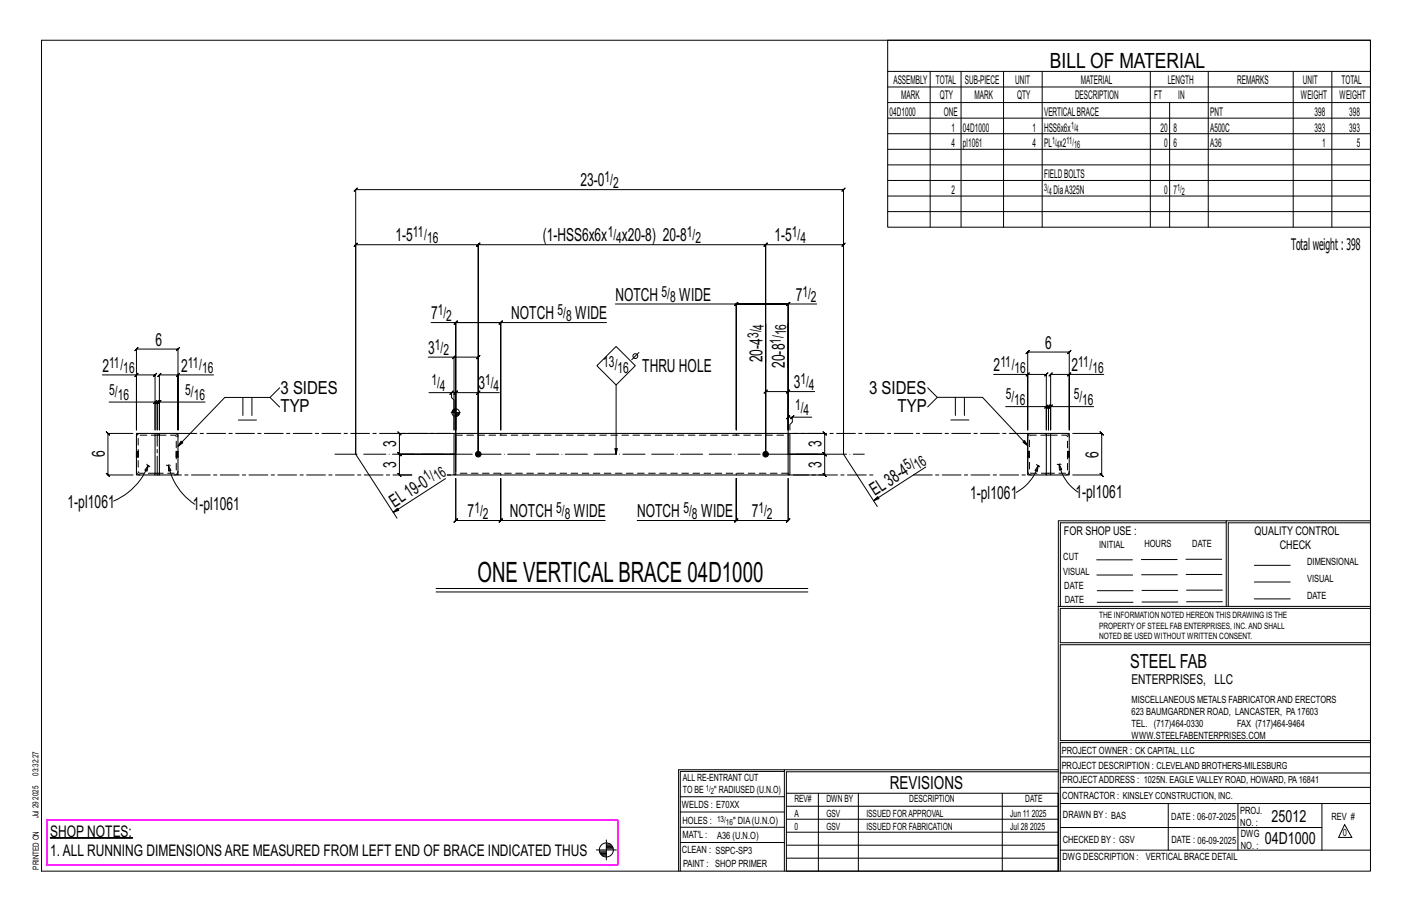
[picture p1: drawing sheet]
<svg xmlns="http://www.w3.org/2000/svg" width="432mm" height="279mm" viewBox="0 0 432 279" stroke-linecap="round" stroke-linejoin="round" font-family="sans-serif">
<g fill="#000" stroke="#000" stroke-width=".31">
<path d="M15.4 256.1h25.2v.1h-25.2z"/>
<circle cx="146.3" cy="138.8" r=".86"/>
<circle cx="234.1" cy="138.8" r=".86"/>
</g>
<g fill="none" stroke="#000" stroke-width=".31">
<path d="M12.7 12.3h406.4v254h-406.4zM271.5 12.3h147.6v57.2h-147.6zM271.5 21.8h147.6M271.5 26.6h147.6M271.5 31.4h147.6M271.5 36.1h147.6M284.5 21.8v47.7M293.9 21.8v47.7M306.9 21.8v47.7M318.7 21.8v47.7M351.8 21.8v47.7M357.7 31.4v38.1"/>
<path d="M369.5 21.8v47.7M395.5 21.8v47.7M407.3 21.8v47.7M271.5 40.9h147.6M271.5 45.6h147.6M271.5 50.4h147.6M271.5 55.2h147.6M271.5 59.9h147.6M271.5 64.7h147.6M131.8 98.6h7.6v32.8v-32.8M138.9 99.1l1-1zM139.9 98.1l-1 1z"/>
<path d="M152.6 99.1l1-1zM153.1 98.6h-13.7h13.7l-.5 .5 1-1-.5 .5v32.8v-32.8h32.4M188.2 92.9h36.9v38.5v-38.5l-.5 .5 1-1-.5 .5h15.9h-15.9M225.6 92.4l-1 1zM241 92.9l.5-.5-1 1zM241 92.9v38.5v-38.5h8.7M241.5 92.4l-1 1zM31.3 114.6h10.4v16.8v-24.7l-.5 .5 1-1-.5 .5h12.7l-.5 .5 1-1-.5 .5v24.7v-16.8h10.9M41.7 114.6l-.5 .5 1-1zM41.7 114.6h5.7l-.5 .5 1-1-.5 .5v16.8v-8.5h-14M54.4 114.6l.5-.5-1 1zM54.4 114.6h-5.7l.5-.5-1 1 .5-.5v16.8v-8.5h14"/>
<path d="M85.5 118.6l-2.9 2.9h-13.9l-14.3 14.9 1-1.5 .5 .5-1.5 1M131 109.2h7.8v22.2v-9.1l-.7-.8v-1.5h-6.9M138.3 109.7l1-1zM138.8 109.2h7.5l-.5 .5 1-1-.5 .5v29.6v-18.8h6.4M188.4 105.9l5.9 5.9-5.9 5.9-5.9-5.9zM188.4 117.7v21.1l-.4-1.7h.8l-.4 1.7M195.4 107.8l-2.2 2.2M234.1 110.8v-11.8v39.8v-19.1l-.5 .5 1-1-.5 .5h6.9M241 119.7l.5-.5-1 1zM241 112.5v-13.5v32.4v-3.9l-.5 .5 1-1-.5 .5h1.3M249.1 119.7h-8.1v19.1M283.7 118.5l2.9 3h13.9l13.8 14.7-1.5-1 .6-.5 .9 1.5"/>
<path d="M303.9 114.5h10.4v16.9v-23.8l-.5 .5 1-1-.5 .5h12.7l-.5 .5 1-1-.5 .5v23.8v-16.9h10.5M313.8 115l1-1zM314.3 114.5h5.7l-.5 .5 1-1-.5 .5v16.9v-7.1h-12.5M327 114.5l.5-.5-1 1zM327 114.5h-5.7l.5-.5-1 1 .5-.5v16.9v-7.1h13.1M40.7 132.5h-7.7l-.5-.5 1 1-.5-.5v12.7l-.5-.5 1 1-.5-.5h7.7M46.9 123.4l1-1zM47.4 122.9h.7l-.5 .5 1-1-.5 .5v8.5v-8.5l-.5 .5 1-1-.5 .5h.6M48.2 123.4l1-1zM72.9 128.4h5.5M74.3 121.5v5.5M77 121.5v5.5"/>
<path d="M82.6 121.5l2.9 2.9M108.8 138.8v-80.8l-.5 .5 1-1-.5 .5h149.2l-.5 .5 1-1-.5 .5v80.8M108.8 138.8v-64l-.5 .5 1-1-.5 .5h37.5l-.5 .5 1-1-.5 .5v64v-64l-.5 .5 1-1-.5 .5h87.8l-.5 .5 1-1-.5 .5v64v-64l-.5 .5 1-1-.5 .5h23.9l-.5 .5 1-1-.5 .5v64M108.8 138.8l12.6 19.6M137.6 120.5l1-1zM137.8 132.5h-15.7l-.5-.5 1 1-.5-.5v6.3l-.5-.5 1 1-.5-.5h17.3h-17.3l-.5-.5 1 1-.5-.5v6.4l-.5-.5 1 1-.5-.5h3.8M138 126.1h2.8M138.1 120h1.3l-.5 .5 1-1-.5 .5v11.4M138.3 125.7v.4M138.5 125.3v.8M138.7 125.2v.9M139 125.1v1"/>
<path d="M139.2 125v1.1M139.4 124.7v13.1M139.6 126.1v1.2M139.8 126.1v1.1M140 126.1v1M140.2 126.1v.8M140.4 126.1v.5M146.3 120l.5-.5-1 1zM146.3 120h-6.9l.5-.5-1 1 .5-.5v18.8M242.3 127.5l.5-.5-1 1zM242.6 132.5h9.6l-.5-.5 1 1-.5-.5v6.3l-.5-.5 1 1-.5-.5h-11.2h11.2l-.5-.5 1 1-.5-.5v6.4l-.5-.5 1 1-.5-.5h-9.6M248.3 127.5h-6v1.5l-.8 .8v1.6"/>
<path d="M258 138.8l10.3 16M286.6 121.5l-2.9 2.9M290.8 128.4h5.5M292.2 121.5v5.5M294.9 121.5v5.5M319.5 124.8l1-1zM320 124.3h.6l-.5 .5 1-1-.5 .5v7.1v-7.1l-.5 .5 1-1-.5 .5h.7M320.8 124.8l1-1zM328 132.5h8.9l-.5-.5 1 1-.5-.5v12.7l-.5-.5 1 1-.5-.5h-8.9M44.9 141.9l.4 .4M45.3 142.3l-.3 1.7-.7-.3zM45.3 142.3a19.8 19.8 0 0 1-10.5 10.9"/>
<path d="M45.3 142.3l.5 .4M50.9 142.2h.6M51.5 142.2l.8 1.6-.7 .2zM51.5 142.2a18.8 18.8 0 0 0 8.1 12M51.5 142.2l.6 .1M136.2 146.3l-15.9 10.3 1.2-1.2 .4 .6-1.6 .6M136.8 145.2h1M152.6 159.6l1-1zM153.1 159.1h-13.7l.5-.5-1 1 .5-.5v-12.8v12.8l-.5 .5 1-1-.5 .5h13.7l-.5 .5 1-1-.5 .5v-12.8v12.8h32M194.9 159.1h30.2v-12.8v12.8l-.5 .5 1-1-.5 .5h15.9l-.5 .5 1-1-.5 .5v-12.8v12.8l.5-.5-1 1 .5-.5h-15.9M225.1 159.1l.5-.5-1 1zM283.1 142.8l-16 10.3 1.3-1.3 .4 .6-1.7 .7"/>
<path d="M317 142l.5 .3M317.5 142.3l-.3 1.8-.7-.3zM317.5 142.3a13.8 13.8 0 0 1-6.7 8.2M317.5 142.3l.4 .4M323.3 141.9h.6M323.9 141.9l.8 1.6-.7 .2zM323.9 141.9a13.5 13.5 0 0 0 5.8 8.6M323.9 141.9l.6 .1M375 159.8h-50.7v25.6M375 159.2h-51.3l-.1 107.1M419.1 159.2h-44.1v26.2M419.1 159.8h-43.5v25.6"/>
<path d="M133.4 179.9h113.6M335.4 171.1h10.9M335.4 175.8h11M349 171h11M349.1 175.7h11M362.7 171h10.9M362.7 175.6h11M383.6 172.8h11M383.6 177.9h11M133.4 181h113.6M323.7 185.4h95.4M335.5 184.1h11"/>
<path d="M335.5 180.6h11M349.2 184h11M349.2 180.5h11M362.9 180.4h10.9M362.9 184h10.9M383.6 183.1h11M419.1 186h-94.9v10.5h94.9M419.1 197.1h-94.9v29.3h94.9v.6h-94.9v39.3M239.9 235.8h-31.9v30.5M239.9 235.3h-32.4v31M323.6 235.3h-83.7v31M323.6 235.9h-83.1v6.6"/>
<path d="M324.2 236.3h94.9M324.2 231.4h94.9M182.4 259.8h6.1M185.4 256.8v6.1M185.4 258.7h1.9M185.4 258.4h1.6M185.4 259.5h2.1M185.4 259.1h2M185.4 258h1.2M208 252.9h31.9M208 257.5h31.9M208 243.6h31.9"/>
<path d="M208 248.2h31.9M240.5 242.5h83.1v23.8h-83.1zM240.5 258.4h83.1M240.5 254.4h83.1M240.5 250.4h83.1M240.5 246.5h83.1M250.3 242.5v23.8M262.5 242.5v23.8M306.5 242.5v23.8M324.2 253h80.1M324.2 245.6h94.9M324.2 259.9h94.9"/>
<path d="M324.2 240.7h94.9M357.3 245.6v14.3M378.6 245.6v14.3M404.3 245.6v14.3M411.2 252.1l2.2 3.9h-4zM183.3 260.2h2.1M183.4 260.5h2M183.5 260.9h1.9M183.8 261.3h1.6M184.3 261.6h1.1M240.5 262.3h83.1"/>
<circle cx="194.3" cy="108.9" r=".74"/>
<circle cx="139.4" cy="126.1" r="1.16"/>
<circle cx="185.4" cy="259.8" r="2.14"/>
</g>
<path d="M14.3 250.7h174.6v13.7h-174.6z" fill="none" stroke="#f0f" stroke-width=".5"/>
<g fill="none" stroke="#000" stroke-width=".32">
<path d="M41.7 138h.1M41.7 139.7h.1M41.7 132.5h5.7v12.7h-5.7zM42.3 138h.1M42.3 139.7h.1M47.4 132.5h1.3M48.7 133h.1M48.7 132.5h5.7v12.7h-5.7zM48.7 132.5v.5h-1.3M53.9 138h.1M53.9 139.7h.1M54.4 138h.1"/>
<path d="M54.4 139.7h.1M138.8 132.5h.6v12.7h-.6zM139.4 133.6v10.5M139.4 132.5h101.6M241 133.1v-.6h.5v12.7h-.5v-12.1M314.3 138h.1M314.3 139.7h.1M314.3 132.5h5.7v12.7h-5.7zM314.4 133.1v11.5M314.8 138h.1M314.8 139.7h.1M320 132.5h1.3"/>
<path d="M320 133h1.3M321.3 132.5h5.7v12.7h-5.7zM326.4 138h.1M326.4 139.7h.1M327 138h.1M327 139.7h.1M47.4 145.2h1.3M47.4 144.7h1.3M48.7 144.7v.5M139.4 145.2h101.6M320 145.2h1.3M320 144.7h1.3"/>
</g>
<g fill="none" stroke="#000" stroke-width=".31" stroke-dasharray="2 1.4">
<path d="M41.7 138.5h.6v.3h-.6zM41.7 138.5v-.3h.6v.3M41.7 138.2v-.1h.6v.1M41.7 138.1v-.1M41.7 139.7v-.1M41.7 139.5v.1l.6 .1M41.7 139.2v.3h.6v.1M41.7 138.8v.4h.6v.3M41.7 139.7h.6M42.3 138h-.6M42.3 138v.1M42.3 138.8v.4"/>
<path d="M42.8 132.5a1.06 1.06 0 0 0-1.1 1.1M48.7 133h4.7l.3 .2 .2 .4v10.7l-.5 .4h-4.7M53.9 138.8h.5v.4h-.5zM53.9 139.7v-.1M53.9 138.8v-.3M53.9 139.7h.5M54.4 133.6a1.06 1.06 0 0 0-1-1.1M54.4 138h-.5M54.4 139.2v.3h-.5v-.3M54.4 139.5v.1h-.5v-.1M54.4 139.6v.1M54.4 138v.1"/>
<path d="M54.4 138.2v-.1l-.5-.1M54.4 138.5v-.3h-.5v-.1M54.4 138.8v-.3h-.5v-.3M139.4 133h101.6M153.1 132.5v.5M225.1 133v-.5M314.3 138.5h.5v.3h-.5zM314.3 138.5v-.3h.5v.3M314.3 138.2v-.1h.5v.1M314.3 138.1v-.1M314.3 139.7v-.1M314.3 139.5v.1l.5 .1"/>
<path d="M314.3 139.2v.3h.5v.1M314.3 138.8v.4h.5v.3M314.3 139.7h.5M314.8 138h-.5M314.8 138v.1M314.8 138.8v.4M315.3 132.5l-.9 .6M319.9 133h.1M321.3 133h4.6l.4 .2 .2 .4-.1 10.7-.5 .4h-4.6M326.4 138.8h.6v.4h-.6zM326.4 139.7v-.1M326.4 138.8v-.3"/>
<path d="M326.5 139.7h.5M327 133.6a1.06 1.06 0 0 0-1.1-1.1M327 138h-.5M327 139.2v.3h-.6v-.3M327 139.5v.1h-.6v-.1M327 139.6v.1M327 138v.1M327 138.2v-.1l-.6-.1M327 138.5v-.3h-.6v-.1M327 138.8v-.3h-.6v-.3M41.7 144.1a1.06 1.06 0 0 0 1.1 1.1M47.4 144.7h-4.6l-.4-.2-.1-.4v-10.7l.5-.4h4.6"/>
<path d="M53.4 145.2a1.06 1.06 0 0 0 1-1.1M153.1 144.7v.5M225.1 145.2v-.5M241 144.7h-101.6M314.4 144.6l.9 .6M320 145.2v-.5h-4.7l-.3-.2-.2-.4 .1-10.7 .4-.4h4.7v-.5M320 144.7h-.1M325.9 145.2a1.06 1.06 0 0 0 1.1-1.1"/>
</g>
<path d="M102.4 138.8h161.9" fill="none" stroke="#000" stroke-width=".31" stroke-dasharray="6.8 1 0 1"/>
<path d="M54.4 132.5h84.4M314.4 132.5h-72.9M48.1 145.2v-12.7M125.9 145.2h-71.5M138.8 145.2h-2M241.5 145.2h25.8M279.3 145.2h35.1" fill="none" stroke="#000" stroke-width=".31" stroke-dasharray="5.8 1 1 1"/>
<text font-size="8.6" x="146.1" y="177.9">ONE VERTICALBRACE 04D1000</text>
<text font-size="6.4" x="321.1" y="20.7">BILL OF MATERIAL</text>
<text font-size="5.9" x="345.6" y="204.1">STEEL FAB</text>
<g font-size="5.5">
<text x="177.5" y="57">23-0</text>
<text x="120.9" y="73.8">1-5</text>
<text x="166" y="73.8">(1-HSS6x6x</text>
<text x="190.2" y="73.8">x20-8) 20-8</text>
<text x="236.8" y="73.8">1-5</text>
<text x="188.2" y="91.9">NOTCH</text>
<text x="207.7" y="91.9">WIDE</text>
<text x="243.3" y="91.9">7</text>
<text x="131.8" y="97.6">7</text>
<text x="156.3" y="97.6">NOTCH</text>
<text x="175.9" y="97.6">WIDE</text>
<text x="47.5" y="105.7">6</text>
<text x="319.6" y="106.6">6</text>
<text x="31.3" y="113.6">2</text>
<text x="55.4" y="113.6">2</text>
<text x="131" y="108.2">3</text>
<text x="196.4" y="113.6">THRU HOLE</text>
<text x="233.1" y="110.8" transform="rotate(-90 233.1 110.8)">20-4</text>
<text x="240" y="112.5" transform="rotate(-90 240 112.5)">20-8</text>
<text x="303.9" y="113.5">2</text>
<text x="327.7" y="113.5">2</text>
<text x="146.3" y="119">3</text>
<text x="242.7" y="118.7">3</text>
<text x="85.8" y="120.5">3 SIDES</text>
<text x="265.8" y="120.5">3 SIDES</text>
<text x="85.8" y="126">TYP</text>
<text x="274.5" y="126">TYP</text>
<text x="121.2" y="136.7" transform="rotate(-90 121.2 136.7)">3</text>
<text x="251.2" y="136.7" transform="rotate(-90 251.2 136.7)">3</text>
<text x="32" y="139.8" transform="rotate(-90 32 139.8)">6</text>
<text x="121.2" y="143" transform="rotate(-90 121.2 143)">3</text>
<text x="251.2" y="143" transform="rotate(-90 251.2 143)">3</text>
<text x="335.9" y="139.9" transform="rotate(-90 335.9 139.9)">6</text>
<text x="20.7" y="155.3">1-pl1061</text>
<text x="59" y="156">1-pl1061</text>
<text x="120.6" y="155.2" transform="rotate(-33 120.6 155.2)">EL19-0</text>
<text x="267.5" y="151.7" transform="rotate(-33 267.5 151.7)">EL38-4</text>
<text x="296.7" y="152.6">1-pl1061</text>
<text x="328.9" y="152.3">1-pl1061</text>
<text x="143" y="158.1">7</text>
<text x="155.9" y="158.1">NOTCH</text>
<text x="175.5" y="158.1">WIDE</text>
<text x="194.9" y="158.1">NOTCH</text>
<text x="214.4" y="158.1">WIDE</text>
<text x="229.9" y="158.1">7</text>
<text x="272.2" y="241.1">REVISIONS</text>
</g>
<g font-size="5.1">
<text x="388.9" y="251.3">25012</text>
<text x="386.8" y="258.1">04D1000</text>
</g>
<g font-size="4.9">
<text x="394.8" y="76.4">Totalweight : 398</text>
<text x="15.4" y="255.8">SHOP NOTES:</text>
<text x="15.4" y="261.6">1.ALL RUNNING DIMENSIONSARE MEASURED FROM LEFT END OF BRACE INDICATED THUS</text>
</g>
<g font-size="4.7">
<text x="184.9" y="55.7">1/</text>
<text x="187.5" y="57.4">2</text>
<text x="126.3" y="72.6">11/</text>
<text x="130.6" y="74.2">16</text>
<text x="185.8" y="72.6">1/</text>
<text x="188.5" y="74.2">4</text>
<text x="210.1" y="72.6">1/</text>
<text x="212.7" y="74.2">2</text>
<text x="242.2" y="72.6">1/</text>
<text x="244.8" y="74.2">4</text>
<text x="202.3" y="90.7">5/</text>
<text x="204.9" y="92.4">8</text>
<text x="245.4" y="90.7">1/</text>
<text x="248" y="92.4">2</text>
<text x="133.9" y="96.4">1/</text>
<text x="136.5" y="98">2</text>
<text x="170.5" y="96.4">5/</text>
<text x="173.1" y="98">8</text>
<text x="233.6" y="100.8" transform="rotate(-90 233.6 100.8)">4</text>
<text x="133" y="106.9">1/</text>
<text x="231.9" y="103.4" transform="rotate(-90 231.9 103.4)">3/</text>
<text x="238.8" y="105.1" transform="rotate(-90 238.8 105.1)">1/</text>
<text x="240.4" y="102.5" transform="rotate(-90 240.4 102.5)">16</text>
<text x="33.4" y="112.4">11/</text>
<text x="57.5" y="112.4">11/</text>
<text x="135.6" y="108.6">2</text>
<text x="184.5" y="112.3">13/</text>
<text x="188.8" y="114">16</text>
<text x="305.9" y="112.2">11/</text>
<text x="310.3" y="113.9">16</text>
<text x="329.7" y="112.2">11/</text>
<text x="334.1" y="113.9">16</text>
<text x="37.7" y="114">16</text>
<text x="61.8" y="114">16</text>
<text x="131.9" y="117.8">1/</text>
<text x="134.6" y="119.5">4</text>
<text x="148.3" y="117.8">1/</text>
<text x="151" y="119.5">4</text>
<text x="244.8" y="117.5">1/</text>
<text x="247.4" y="119.1">4</text>
<text x="33.4" y="120.7">5/</text>
<text x="36" y="122.3">16</text>
<text x="56.6" y="120.7">5/</text>
<text x="59.2" y="122.3">16</text>
<text x="243.2" y="125.3">1/</text>
<text x="307.5" y="122.1">5/</text>
<text x="310.2" y="123.7">16</text>
<text x="328.3" y="122.1">5/</text>
<text x="331" y="123.7">16</text>
<text x="245.8" y="127">4</text>
<text x="277.7" y="143.6" transform="rotate(-33 277.7 143.6)">5/</text>
<text x="280.8" y="143.6" transform="rotate(-33 280.8 143.6)">16</text>
<text x="130.8" y="147.2" transform="rotate(-33 130.8 147.2)">1/</text>
<text x="133.9" y="147.1" transform="rotate(-33 133.9 147.1)">16</text>
<text x="145.1" y="156.9">1/</text>
<text x="147.7" y="158.5">2</text>
<text x="170.1" y="156.9">5/</text>
<text x="172.7" y="158.5">8</text>
<text x="209" y="156.9">5/</text>
<text x="211.6" y="158.5">8</text>
<text x="231.9" y="156.9">1/</text>
<text x="234.5" y="158.5">2</text>
</g>
<text font-size="4.2" x="346" y="209.1">ENTERPRISES, LLC</text>
<g font-size="3.7">
<text x="273.2" y="25.6">ASSEMBLY</text>
<text x="286.2" y="25.6">TOTAL</text>
<text x="295.1" y="25.6">SUB-PIECE</text>
<text x="310.4" y="25.6">UNIT</text>
<text x="330.5" y="25.6">MATERIAL</text>
<text x="357.1" y="25.6">LENGTH</text>
<text x="378.3" y="25.6">REMARKS</text>
<text x="398.4" y="25.6">UNIT</text>
<text x="410.2" y="25.6">TOTAL</text>
<text x="272.1" y="35.5">04D1000</text>
<text x="275.6" y="30.4">MARK</text>
<text x="287.4" y="30.4">QTY</text>
<text x="288.6" y="35.5">ONE</text>
<text x="298" y="30.4">MARK</text>
<text x="311" y="30.4">QTY</text>
<text x="319.3" y="35.5">VERTICALBRACE</text>
<text x="328.7" y="30.4">DESCRIPTION</text>
<text x="353" y="30.4">FT</text>
<text x="360.3" y="30.4">IN</text>
<text x="370.1" y="35.5">PNT</text>
<text x="397.8" y="30.4">WEIGHT</text>
<text x="402" y="35.5">398</text>
<text x="409.6" y="30.4">WEIGHT</text>
<text x="412.6" y="35.5">398</text>
<text x="290.9" y="40.2">1</text>
<text x="294.5" y="40.2">04D1000</text>
<text x="315.8" y="40.2">1</text>
<text x="319.3" y="40.2">HSS6x6x</text>
<text x="354.9" y="40.2">20</text>
<text x="358.9" y="40.2">8</text>
<text x="370.1" y="40.2">A500C</text>
<text x="402" y="40.2">393</text>
<text x="412.6" y="40.2">393</text>
<text x="290.9" y="45">4</text>
<text x="294.5" y="45">pl1061</text>
<text x="315.8" y="45">4</text>
<text x="319.3" y="45">PL x2</text>
<text x="356" y="45">0</text>
<text x="358.9" y="45">6</text>
<text x="370.1" y="45">A36</text>
<text x="404.3" y="45">1</text>
<text x="415" y="45">5</text>
<text x="290.9" y="59.3">2</text>
<text x="319.3" y="54.5">FIELDBOLTS</text>
<text x="322.2" y="59.3">DiaA325N</text>
<text x="356" y="59.3">0</text>
<text x="358.9" y="59.3">7</text>
<text x="325.3" y="163.4">FOR SHOP USE :</text>
<text x="383.7" y="163.4">QUALITY CONTROL</text>
<text x="391.4" y="167.8">CHECK</text>
</g>
<g font-size="3.1">
<text x="327.5" y="39.4">1/</text>
<text x="328.9" y="40.5">4</text>
<text x="321.7" y="44.1">1/</text>
<text x="323.1" y="45.3">4</text>
<text x="326.1" y="44.1">11/</text>
<text x="328.5" y="45.3">16</text>
<text x="319.3" y="58.4">3/</text>
<text x="320.7" y="59.5">4</text>
<text x="360" y="58.4">1/</text>
<text x="361.4" y="59.5">2</text>
<text x="336.2" y="167.4">INITIAL</text>
<text x="350" y="167.1">HOURS</text>
<text x="364.6" y="167.2">DATE</text>
<text x="325.2" y="171.3">CUT</text>
<text x="399.8" y="172.8">DIMENSIONAL</text>
<text x="325.1" y="175.8">VISUAL</text>
<text x="399.8" y="177.9">VISUAL</text>
<text x="325.5" y="180">DATE</text>
<text x="325.7" y="184.4">DATE</text>
<text x="399.8" y="183.1">DATE</text>
<text x="346" y="215">MISCELLANEOUS METALS FABRICATORAND ERECTORS</text>
<text x="346" y="218.6">623 BAUMGARDNER ROAD, LANCASTER, PA17603</text>
<text x="346" y="225.8">WWW.STEELFABENTERPRISES.COM</text>
<text x="346" y="222.2">TEL. (717)464-0330</text>
<text x="378.3" y="222.2">FAX (717)464-9464</text>
<text x="324.7" y="230.5">PROJECT OWNER : CK CAPITAL, LLC</text>
<text x="208.8" y="238.8">ALL RE-ENTRANT CUT</text>
<text x="324.7" y="235.1">PROJECT DESCRIPTION : CLEVELAND BROTHERS-MILESBURG</text>
<text x="324.9" y="239.5">PROJECTADDRESS : 1025N. EAGLE VALLEY ROAD, HOWARD, PA16841</text>
<text x="208.8" y="242.5">TO BE</text>
<text x="218.4" y="242.5">&quot; RADIUSED (U.N.O)</text>
<text x="242.9" y="245.3">REV#</text>
<text x="252.7" y="245.3">DWN BY</text>
<text x="278.1" y="245.3">DESCRIPTION</text>
<text x="313.5" y="245.3">DATE</text>
<text x="324.9" y="244.2">CONTRACTOR : KINSLEY CONSTRUCTION, INC.</text>
<text x="208.5" y="247">WELDS : E70XX</text>
<text x="208.7" y="251.7">HOLES :</text>
<text x="224.2" y="251.8">&quot; DIA(U.N.O)</text>
<text x="242.9" y="249.9">A</text>
<text x="252.7" y="249.9">GSV</text>
<text x="264.9" y="249.9">ISSUED FORAPPROVAL</text>
<text x="309" y="249.9">Jun 11</text>
<text x="315.5" y="249.9">2025</text>
<text x="325.1" y="250">DRAWN BY : BAS</text>
<text x="358.2" y="250.5">DATE : 06-07-2025</text>
<text x="379.3" y="248.9">PROJ.</text>
<text x="407.2" y="250.5">REV #</text>
<text x="208.7" y="256.3">MAT'L :</text>
<text x="219.3" y="256.4">A36 (U.N.O)</text>
<text x="242.9" y="253.8">0</text>
<text x="252.7" y="253.8">GSV</text>
<text x="264.9" y="253.8">ISSUED FOR FABRICATION</text>
<text x="309" y="253.8">Jul 28</text>
<text x="315" y="253.8">2025</text>
<text x="325" y="257.6">CHECKED BY : GSV</text>
<text x="358.3" y="257.7">DATE : 06-09-2025</text>
<text x="379.3" y="252.5">NO. :</text>
<text x="379.5" y="255.9">DWG</text>
<text x="410.6" y="255.5">0</text>
<text x="208.6" y="260.7">CLEAN : SSPC-SP3</text>
<text x="324.9" y="262.9">DWG DESCRIPTION :</text>
<text x="350.4" y="263">VERTICAL BRACE DETAIL</text>
<text x="379.5" y="259.5">NO. :</text>
<text x="208.9" y="265">PAINT : SHOP PRIMER</text>
</g>
<g font-size="2.7">
<text x="336.1" y="189">THE INFORMATION NOTED HEREON THIS DRAWING IS THE</text>
<text x="336.1" y="195.4">NOTED BE USED WITHOUT WRITTEN CONSENT.</text>
<text x="336.1" y="192.2">PROPERTY OF STEEL FAB ENTERPRISES, INC.AND SHALL</text>
</g>
<g font-size="2.6">
<text x="215.9" y="241.8">1/</text>
<text x="217.4" y="242.7">2</text>
<text x="219.3" y="251.1">13/</text>
<text x="222" y="252.1">16</text>
</g>
<g font-size="2.5">
<text x="11.7" y="237.1" transform="rotate(-90 11.7 237.1)">03:32:27</text>
<text x="11.8" y="244.4" transform="rotate(-90 11.8 244.4)">2025</text>
<text x="11.8" y="250.1" transform="rotate(-90 11.8 250.1)">Jul 29</text>
<text x="11.9" y="265.8" transform="rotate(-90 11.9 265.8)">PRINTED ON</text>
</g>
</svg>
